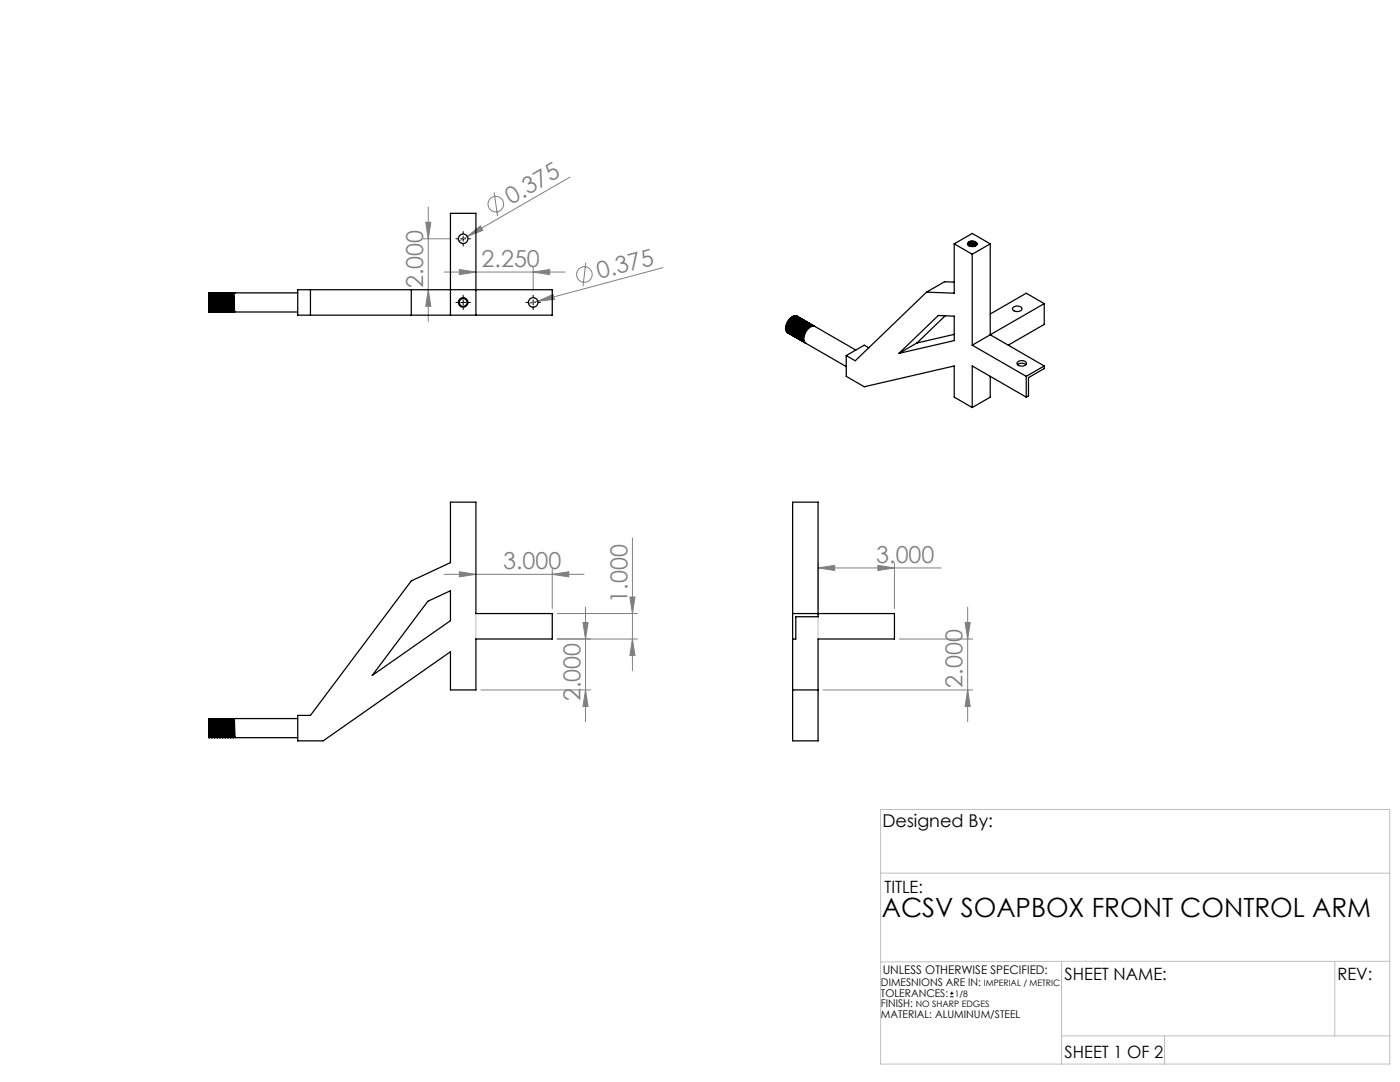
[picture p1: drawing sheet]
<svg xmlns="http://www.w3.org/2000/svg" width="279mm" height="216mm" viewBox="0 0 279 216" stroke-linecap="round" stroke-linejoin="round" font-family="sans-serif">
<g fill="none" stroke="#808080" stroke-width=".2">
<path d="M98.6 38.4l.7 4.7M113.7 35.3l-20.4 11.9M84.5 47.6h5.5M85 44.3h1l-.5 3.3zM85.5 41.3v22.9M85.5 57.8l.5 3.3h-1zM88.6 54.3h24.2M91.7 53.8l3.3 .5-3.3 .5zM93.3 47.2l2.6-2.1 .5 .9zM93.3 47.2l-1.7 .9M106.4 53.3v4.6M106.4 54.3l3.3-.5v1z"/>
<path d="M116.9 52.4l-.6 4.7M132.3 53.4l-26.8 7.2M107.3 60.1l3.1-1.3 .2 .9zM88.6 114.6h28M91.7 114.1l3.3 .5-3.3 .5zM110.2 114.6l3.3-.5v1zM110.2 113.6v7.8M125.7 119.1h1l-.5 3.3zM126.2 107.3v26.6M163.3 113.3l3.3-.5v1zM163.3 112.3v9.1M163.3 113.3h24.5"/>
<path d="M175.2 112.8l3.3 .5-3.3 .5zM178.5 112.3v9.1M96 137.7h21.9M111.2 127.5h16M111.2 122.4h16M116.3 124.2h1.1l-.5 3.3zM116.9 121.2v22.8M116.9 137.7l.5 3.3h-1.1zM126.2 127.5l.5 3.3h-1zM164.3 137.7h29.8M179.5 127.5h14.6M192.6 124.2h1l-.5 3.3z"/>
<path d="M193.1 121.2v22.8M193.1 137.7l.5 3.3h-1z"/>
<circle cx="99" cy="40.7" r="1.56"/>
<circle cx="116.6" cy="54.8" r="1.56"/>
</g>
<path d="M91.9 47.6h1M92.4 47.1v1M92.4 59.8v1M106.4 59.8v1M91.9 60.3h1M105.9 60.3h1M189.6 198.9h.7M189.6 198.2h.7M190 197.9v.6" fill="none" stroke="#000" stroke-width=".2"/>
<path d="M91.4 47.6h-.4M92.4 59.3v-.4M92.4 46.6v-.4M92.4 48.6v.5M93.4 47.6h.5M106.4 59.3v-.4M91.4 60.3h-.4M92.4 61.3v.5M93.4 60.3h.5M105.4 60.3h-.4M106.4 61.3v.5M107.4 60.3h.5" fill="none" stroke="#000" stroke-width=".2" stroke-dasharray="15.2 1.3 1.3 1.3"/>
<path d="M95 122.4v5.1M163.3 122.4v5.1M175.8 161.5h101.6v50.8h-101.6zM175.8 174.2h101.6M211.9 191.8h65.5M211.9 191.8v20.5M211.9 191.8l-36.1 .1M266.4 191.8v14.9M211.9 206.7h65.5M232.4 206.7v5.6" fill="none" stroke="#c0c0c0" stroke-width=".2"/>
<g fill="#808080">
<path d="M107.3 60.1l3.1-1.3 .2 .9z"/>
<path d="M93.3 47.2l2.6-2.1 .5 .9z"/>
<path d="M163.3 113.3l3.3-.5v1zM175.2 112.8l3.3 .5-3.3 .5z"/>
<path d="M110.2 114.6l3.3-.5v1zM91.7 114.1l3.3 .5-3.3 .5z"/>
<path d="M91.7 53.8l3.3 .5-3.3 .5zM106.4 54.3l3.3-.5v1z"/>
<path d="M116.9 137.7l.5 3.3h-1.1zM116.3 124.2h1.1l-.5 3.3z"/>
<path d="M85.5 57.8l.5 3.3h-1zM85 44.3h1l-.5 3.3z"/>
<path d="M125.7 119.1h1l-.5 3.3zM126.2 127.5l.5 3.3h-1zM192.6 124.2h1l-.5 3.3zM193.1 137.7l.5 3.3h-1z"/>
</g>
<g fill="none" stroke="#000" stroke-width=".25">
<path d="M41.7 58.6h.1M41.8 58.6l.1-.2 .2 3.9M41.8 58.6l.2 3.5M42 58.5l.2 3.6M42.1 58.6l.2 3.5M42.1 58.7l.1-.3 .2 3.9M42.2 58.4l.2 3.8M42.3 58.5l.2 3.6M42.4 58.6l.2 3.5M42.4 58.7l.1-.3 .2 3.9M42.5 58.4l.2 3.8M42.6 58.5l.2 3.6"/>
<path d="M42.7 58.6l.2 3.5M42.8 58.7l.1-.3 .1 3.9M42.9 58.4l.2 3.8M42.9 58.5l.3 3.6M43 58.6l.2 3.5M43.1 58.7l.1-.3 .1 3.9M43.2 58.4h.1M43.2 58.4l.2 3.8M43.2 58.5l.4 3.6M43.3 58.6l.3 3.5M43.4 58.7l.1-.3 .2 3.9M43.5 58.4l.2 3.8"/>
<path d="M43.6 58.5l.2 3.6M43.6 58.6l.3 3.5M43.7 58.7l.1-.3 .2 3.9M43.8 58.4l.2 3.8M43.9 58.5l.2 3.6M44 58.6l.2 3.5M44 58.7l.1-.3 .2 3.9M44.1 58.4h.1M44.2 58.4l.1 3.8M44.2 58.5l.2 3.6M44.3 58.6l.2 3.5M44.3 58.7l.2-.3 .1 3.9"/>
<path d="M44.5 58.4l.2 3.8M44.5 58.5l.3 3.6M44.6 58.6l.3 3.7M44.7 58.7l.1-.3 .1 3.9M44.8 58.4l.2 3.8M44.8 58.5l.3 3.6M44.9 58.6l.2 3.5M45 58.7l.1-.3 .1 3.9M45.1 58.4l.2 3.8M45.1 58.5l.3 3.6M45.2 58.6l.3 3.5M45.3 58.7l.1-.3 .2 3.9"/>
<path d="M45.4 58.4l.2 3.8M45.5 58.5l.2 3.6M45.5 58.6l.3 3.5M45.6 58.7l.1-.3 .2 3.9M45.7 58.4l.2 3.8M45.8 58.5l.2 3.6M45.9 58.6l.2 3.5M45.9 58.7l.1-.3 .2 3.9M46 58.4l.2 3.8M46.1 58.5l.2 3.6M46.2 58.6l.2 3.5M46.2 58.7l.2-.3 .1 3.9"/>
<path d="M46.4 58.4l.2 3.8M46.4 58.5l.3 3.6M46.5 58.6l.2 3.5M46.6 58.7l.1-.3 .1 3.9M46.7 58.4h12.7M59.4 57.8h50.8v5.1h-50.8zM62 57.8v5.1M82.1 57.8v5.1M184.9 58.3l-14.2 13.7-1.8-1M190.4 48.7v9.8l-5.5-.2M190.4 48.7l3.6 2M190.4 48.7l3.6-2.1 3.6 2.1"/>
<path d="M190.4 56.3l-1.9-.1-3.6 2.1M193.2 48.4a1.11 1.11 0 0 1 1.8 .3 1.14 1.14 0 0 1-1.9 0zM193.3 49a.94 .94 0 0 1 1.5 0M193.4 49l.6-.2 .6 .3M193.4 48.3a1.18 1.18 0 0 1 1.6 .4M193.4 48.3v.2l.1-.1M193.4 48.3l.1 .1M193.5 48.4l.5-.1a.61 .61 0 0 1 .8 .7M193.6 49.1l.8 .1M194 49.2h.1M194 50.7v18.2M194.4 48.5a1.13 1.13 0 0 0-1.3 .3"/>
<path d="M194.4 49l.2 .1M195 48.7v.1M197.6 48.7l-3.6 2M197.6 48.7v18.1M41.9 62.1l-.3-3.6 .2 3.7M41.9 62.1h.1M41.9 62.1l-.1 .2M42 62.1l.1 .2M42.1 62.3h.1M42.1 62.2l-.1-3.7-.4-.1v3.9h.2M42.2 62.1h.1M42.2 62.1l-.1 .2"/>
<path d="M42.3 62.1l.1 .2M42.4 62.3h.1M42.5 62.1h.1M42.5 62.1l-.1 .2M42.6 62.1l.1 .2M42.7 62.3h.1M42.8 62.1h.1M42.8 62.1l-.1 .2M42.9 62.1l.1 .2M43 62.3h.1M43.2 62.1h.1M43.2 62.1l-.1 .2"/>
<path d="M43.2 62.1l.1 .2M43.3 62.3h.1M43.5 62.1l-.1 .2M43.6 62.1l.1 .2M43.7 62.3h.1M43.8 62.1h.1M43.8 62.1l-.1 .2M43.9 62.1l.1 .2M44 62.3h.1M44.1 62.1h.1M44.1 62.1l-.1 .2M44.2 62.1l.1 .2"/>
<path d="M44.3 62.3h.1M44.4 62.1h.1M44.4 62.1l-.1 .2M44.5 62.1l.1 .2M44.6 62.3h.1M44.8 62.1h.1M44.8 62.1l-.1 .2M44.9 62.3h.1M45.1 62.1h.1M45.1 62.1l-.1 .2M45.1 62.1l.1 .2M45.2 62.3h.1"/>
<path d="M45.4 62.1h.1M45.4 62.1l-.1 .2M45.5 62.1l.1 .2M45.6 62.3h.1M45.7 62.1h.1M45.7 62.1l-.1 .2M45.8 62.1l.1 .2M45.9 62.3h.1M46 62.1h.1M46 62.1l-.1 .2M46.1 62.1l.1 .2M46.2 62.3h.1"/>
<path d="M46.3 62.1h.1M46.3 62.1l-.1 .2M46.4 62.1l.1 .2M46.5 62.3h.1M46.7 62.1h.1M46.7 62.1l-.1 .2M46.7 62.1l.1 .2M46.8 62.3h12.6M89.9 62.9v-20.3h5.1v20.3M91.5 60.3h.2M157.9 66.8l.1 .1M158.4 67.1h.1"/>
<path d="M158.8 67.4h.1M159.1 63.1a1.78 1.78 0 0 0-2.1 1.4 1.36 1.36 0 0 0 .3 2M159.2 63.2a1.2 1.2 0 0 0-1.7 .6 2.04 2.04 0 0 0-.2 2.7h.1M159.3 63.2a1.65 1.65 0 0 0-1.9 1.1 1.69 1.69 0 0 0 .1 2.3M159.3 63.2h.1M159.3 67.6h.1M159.4 63.3a1.2 1.2 0 0 0-1.7 .6 2.04 2.04 0 0 0-.2 2.7h.1M159.5 63.4v-.1a1.65 1.65 0 0 0-1.8 1.2 1.69 1.69 0 0 0 0 2.2M159.6 63.4a1.2 1.2 0 0 0-1.6 .7 2.04 2.04 0 0 0-.3 2.6l.2 .1M159.7 63.5a1.65 1.65 0 0 0-1.8 1.1 1.71 1.71 0 0 0 0 2.2M159.7 63.5h.1M159.8 63.6a1.2 1.2 0 0 0-1.6 .6 2.04 2.04 0 0 0-.2 2.7h.1"/>
<path d="M160 63.6a1.65 1.65 0 0 0-1.9 1.1 1.71 1.71 0 0 0 .1 2.3M160.1 63.7a1.2 1.2 0 0 0-1.7 .6 2.04 2.04 0 0 0-.2 2.7h.1M160.2 68.1h.1M160.2 63.7a1.65 1.65 0 0 0-1.9 1.2 1.71 1.71 0 0 0 .1 2.2M160.3 63.8a1.2 1.2 0 0 0-1.7 .7 2.04 2.04 0 0 0-.2 2.6h.1M160.4 63.9a1.65 1.65 0 0 0-1.8 1.1 1.71 1.71 0 0 0 0 2.2M160.5 64a1.2 1.2 0 0 0-1.6 .6 2.04 2.04 0 0 0-.3 2.6l.2 .1M160.6 64a1.65 1.65 0 0 0-1.8 1.1 1.71 1.71 0 0 0 0 2.3M160.6 64h.1M160.6 68.4h.1M160.7 64.1a1.2 1.2 0 0 0-1.6 .6 2.04 2.04 0 0 0-.2 2.7h.1M160.9 64.1a1.65 1.65 0 0 0-1.9 1.2 1.69 1.69 0 0 0 .1 2.2"/>
<path d="M161 64.2a1.2 1.2 0 0 0-1.7 .7 2.04 2.04 0 0 0-.2 2.6h.1M161.1 64.2a1.65 1.65 0 0 0-1.9 1.2 1.71 1.71 0 0 0 .1 2.2M161.1 64.2v.1M161.2 64.3a1.2 1.2 0 0 0-1.7 .7 2.04 2.04 0 0 0-.2 2.6l.1 .1M161.3 64.4a1.65 1.65 0 0 0-1.8 1.1 1.69 1.69 0 0 0 0 2.3M161.4 64.5a1.2 1.2 0 0 0-1.6 .6 2.04 2.04 0 0 0-.3 2.7h.2M161.5 64.5a1.65 1.65 0 0 0-1.8 1.1 1.69 1.69 0 0 0 .1 2.3M161.5 64.5h.1M161.6 64.6a1.2 1.2 0 0 0-1.6 .6 2.04 2.04 0 0 0-.2 2.7h.1M161.8 64.7v-.1a1.65 1.65 0 0 0-1.9 1.2 1.69 1.69 0 0 0 .1 2.2M161.9 64.7a1.2 1.2 0 0 0-1.7 .7 2.04 2.04 0 0 0-.2 2.6l.1 .1M162 64.8a1.65 1.65 0 0 0-1.9 1.1 1.71 1.71 0 0 0 .1 2.2"/>
<path d="M162 64.8h.1M162.1 64.9a1.2 1.2 0 0 0-1.7 .6 2.04 2.04 0 0 0-.2 2.6l.1 .1M162.2 64.9a1.65 1.65 0 0 0-1.8 1.1 1.71 1.71 0 0 0 0 2.3M162.3 65a1.2 1.2 0 0 0-1.6 .6 2.03 2.03 0 0 0-.3 2.7h.2M162.5 65h-.1a1.65 1.65 0 0 0-1.8 1.2 1.71 1.71 0 0 0 0 2.2M162.5 65.1a1.2 1.2 0 0 0-1.6 .7 2.04 2.04 0 0 0-.2 2.6h.1M168.9 71v4.1l3.6 2.1 17.9-4.2v6.2l3.6 2.1M170.8 69.9l-8.1-4.7a1.65 1.65 0 0 0-1.9 1.1 1.71 1.71 0 0 0 .1 2.2l8 4.7M173.4 69.4l-.9-.5-3.6 2.1M179.4 70.5l7.8-7.5 3.2 .1v4.9zM183 68.4l-3.6 2.1M188.6 63l-5.6 5.4"/>
<path d="M190.4 66.7l-7.4 1.7M194 68.9l10.8 6.2M197.6 75.1v4.1l-3.6 2.1M197.6 66.8l-3.6 2.1M197.6 66.8l10.8 6.2M202.2 61.3a1.07 1.07 0 0 1 1.8 .4 1.13 1.13 0 0 1-1.9-.1zM203.1 72.8a1.35 1.35 0 0 1 1.6 0M203.1 72.2a1.07 1.07 0 0 1 1.7 .4 1.13 1.13 0 0 1-1.8-.1zM204.8 79.2l-10.8-6.2v8.3M204.8 75.1v4.1M208.4 73l-3.6 2.1M208.4 73v.5l-3.1 1.9v3.6l-.5 .2"/>
<path d="M208.4 60.6v4.1l-7.2 4.2M208.4 60.6l-10.8 6.2M208.4 60.6l-3.6-2.1-7.2 4.2M85.4 120l4.5-2.1v5.9l-15.6 11zM89.9 100.2h5.1v22.2h15.2v5.1h-15.2v10.2h-5.1v-7.7l-25.4 17.8h-5.1v-5.1h2.6l20.1-26.8 7.8-3.6zM158.2 122.4h20.3v5.1h-15.2v20.3h-5.1v-47.6h5.1v22.9h-4.5v4.4h-.6M158.2 137.7h5.1M41.7 143.4l.2 3.8M41.7 143.4l-.1 3.8h.3M41.7 143.4l.1 .2M41.8 143.6h.1M41.8 143.6l.2 3.4"/>
<path d="M41.9 143.6l.2 3.4M42 147h.1M42 147l-.1 .2M42 143.4l.2 3.8M42 143.4l-.1 .2M42 143.4h.1M42 143.4l.1 .2M42.1 147v.2M42.1 143.6h.1M42.1 143.6l.2 3.4M42.2 147.2h.1M42.2 143.6l.2 3.4"/>
<path d="M42.3 147h.1M42.3 147l-.1 .2M42.3 143.4l.2 3.8M42.3 143.4l-.1 .2M42.3 143.4h.1M42.4 143.4l.1 3.8M42.4 143.4l.1 .2M42.4 147l.1 .2M42.5 143.6h.1M42.5 143.6l.1 3.4M42.5 147.2h.1M42.5 143.6l.2 3.4"/>
<path d="M42.6 147h.1M42.6 147l-.1 .2M42.6 143.4l.2 3.8M42.6 143.4l-.1 .2M42.6 143.4h.1M42.7 143.4l.1 3.8M42.7 143.4l.1 .2M42.7 147l.1 .2M42.8 143.6h.1M42.8 143.6l.1 3.4M42.8 147.2h.1M42.8 143.6l.2 3.4"/>
<path d="M42.9 147h.1M42.9 147l-.1 .2M42.9 143.4l.2 3.8M42.9 143.4l-.1 .2M42.9 143.4h.1M43 143.4l.1 3.8M43 143.4l.1 .2M43 147l.1 .2M43.1 143.6h.1M43.1 143.6l.1 3.4M43.1 147.2h.1M43.2 143.6l.1 3.4"/>
<path d="M43.2 147h.1M43.2 147l-.1 .2M43.3 143.4l.1 3.8M43.3 143.4l-.1 .2M43.3 143.4h.1M43.3 143.4l.2 3.8M43.3 143.4l.1 .2M43.3 147l.1 .2M43.4 143.6h.1M43.4 143.6l.2 3.4M43.4 147.2h.1M43.5 143.6l.1 3.4"/>
<path d="M43.6 147h.1M43.6 147l-.1 .2M43.6 143.4l.1 3.8M43.6 143.4l-.1 .2M43.6 143.4h.1M43.6 143.4l.2 3.8 .1-.2M43.6 143.4l.1 .2M43.6 147l.1 .2M43.7 143.6h.1M43.7 143.6l.2 3.4M43.7 147.2h.1M43.8 143.6l.2 3.4"/>
<path d="M43.9 147h.1M43.9 143.4l.2 3.8M43.9 143.4l-.1 .2M43.9 143.4h.1M43.9 143.4l.1 .2M44 147l.1 .2M44 143.6h.1M44 143.6l.2 3.4M44.1 147.2h.1M44.1 143.6l.2 3.4M44.2 147h.1M44.2 147l-.1 .2"/>
<path d="M44.2 143.4l.2 3.8M44.2 143.4l-.1 .2M44.2 143.4h.1M44.3 143.4l.1 3.8M44.3 143.4l.1 .2M44.3 147l.1 .2M44.4 143.6h.1M44.4 143.6l.1 3.4M44.4 147.2h.1M44.4 143.6l.2 3.4M44.5 147h.1M44.5 147l-.1 .2"/>
<path d="M44.5 143.4l.2 3.8M44.5 143.4l-.1 .2M44.5 143.4h.1M44.6 143.4l.1 3.8M44.6 143.4l.1 .2M44.6 147l.1 .2M44.7 143.6h.1M44.7 143.6l.1 3.4M44.7 147.2h.1M44.8 143.6l.1 3.4M44.8 147h.1M44.8 147l-.1 .2"/>
<path d="M44.8 143.4l.2 3.8M44.8 143.4v.2M44.9 143.4h.1M44.9 143.4l.2 3.8M44.9 143.4l.1 .2M44.9 147l.1 .2M45 143.6h.1M45 143.6l.1 3.4M45 147.2h.1M45.1 143.6l.1 3.4M45.1 147h.1M45.1 147v.2"/>
<path d="M45.2 143.4l.1 3.8M45.2 143.4l-.1 .2M45.2 143.4h.1M45.2 143.4l.2 3.8M45.2 143.4l.1 .2M45.2 147l.1 .2M45.3 143.6h.1M45.3 143.6l.2 3.4M45.3 147.2h.1M45.4 143.6l.1 3.4M45.5 147h.1M45.5 147l-.1 .2"/>
<path d="M45.5 143.4l.1 3.8M45.5 143.4l-.1 .2M45.5 143.4h.1M45.5 143.4l.2 3.8M45.5 143.4l.1 .2M45.5 147l.1 .2M45.6 143.6h.1M45.6 143.6l.2 3.4M45.6 147.2h.1M45.7 143.6l.2 3.4M45.8 147h.1M45.8 147l-.1 .2"/>
<path d="M45.8 143.4l.2 3.8M45.8 143.4l-.1 .2M45.8 143.4h.1M45.8 143.4l.1 .2M45.9 147l.1 .2M45.9 143.6h.1M45.9 143.6l.2 3.4M46 147.2h.1M46 143.6l.2 3.4M46.1 147h.1M46.1 147l-.1 .2M46.1 143.4l.2 3.8"/>
<path d="M46.1 143.4l-.1 .2M46.1 143.4h.1M46.2 143.4l.1 3.8M46.2 143.4l.1 .2M46.2 147l.1 .2M46.3 143.6h.1M46.3 143.6l.1 3.4M46.3 147.2h.1M46.3 143.6l.2 3.4M46.4 147h.1M46.4 147l-.1 .2M46.4 143.4l.2 3.8"/>
<path d="M46.4 143.4l-.1 .2M46.4 143.4h.1M46.5 143.4l.1 3.8M46.5 143.4l.1 .2M46.5 147l.1 .2M46.6 143.6h.1M46.6 143.6l.1 3.4M46.6 147.2h.1M46.7 143.6l.1 3.4M46.7 147h.1M46.7 147l-.1 .2M46.8 143.4l.1 3.8"/>
<path d="M46.8 143.4l-.1 .2M46.8 143.4h12.6M46.8 147l.1 .2M46.9 147.2h12.5"/>
<circle cx="92.4" cy="47.6" r=".95"/>
<circle cx="92.4" cy="60.3" r=".78"/>
<circle cx="92.4" cy="60.3" r=".95"/>
<circle cx="106.4" cy="60.3" r=".95"/>
</g>
<text font-size="5.3" x="176" y="182.9">ACSV SOAPBOX FRONT CONTROL ARM</text>
<g font-size="4.7" fill="#808080">
<text x="102" y="40.9" transform="rotate(-30 102 40.9)">0.375</text>
<text x="96.1" y="53.3">2.250</text>
<text x="84.5" y="57.5" transform="rotate(-90 84.5 57.5)">2.000</text>
<text x="119.5" y="55.8" transform="rotate(-15 119.5 55.8)">0.375</text>
<text x="100.4" y="113.6">3.000</text>
<text x="174.9" y="112.3">3.000</text>
<text x="125.2" y="120.3" transform="rotate(-90 125.2 120.3)">1.000</text>
<text x="192.1" y="137.2" transform="rotate(-90 192.1 137.2)">2.000</text>
<text x="115.8" y="139.9" transform="rotate(-90 115.8 139.9)">2.000</text>
</g>
<text font-size="3.5" x="176.1" y="165">Designed By:</text>
<g font-size="3.4">
<text x="176.5" y="178.1">TITLE:</text>
<text x="212.5" y="195.5">SHEET NAME:</text>
<text x="266.9" y="195.5">REV:</text>
<text x="212.5" y="211.1">SHEET 1 OF 2</text>
</g>
<text font-size="2.4" x="176.2" y="194.4">UNLESS OTHERWISE SPECIFIED:</text>
<g font-size="2.1">
<text x="175.8" y="196.8">DIMESNIONS ARE IN:</text>
<text x="175.8" y="198.9">TOLERANCES:</text>
<text x="175.8" y="201">FINISH:</text>
<text x="175.8" y="203.1">MATERIAL: ALUMINUM/STEEL</text>
</g>
<g font-size="1.8">
<text x="196.3" y="196.8">IMPERIAL / METRIC</text>
<text x="182.8" y="201">NO SHARP EDGES</text>
<text x="190.5" y="198.9">1/8</text>
</g>
</svg>
